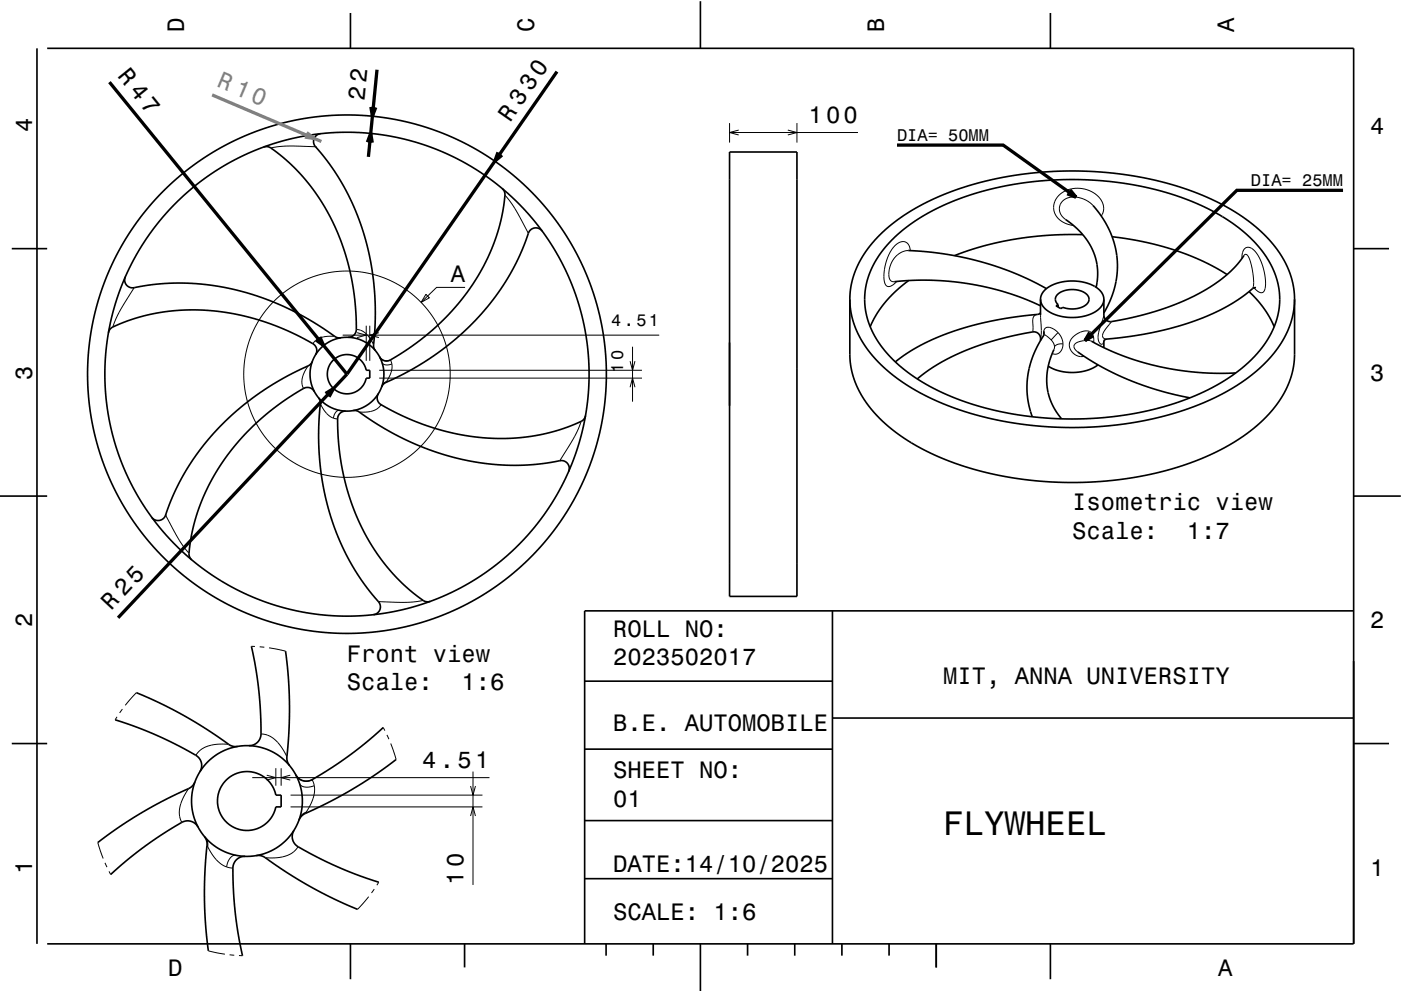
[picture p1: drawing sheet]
<svg xmlns="http://www.w3.org/2000/svg" width="297mm" height="210mm" viewBox="0 0 297 210" stroke-linecap="round" stroke-linejoin="round" font-family="sans-serif">
<g fill="none" stroke="#000" stroke-width=".35">
<path d="M7.8 10.3v190M10 10.3h277v190h-277M74.3 2.8v7.5M148.5 .3v10M222.7 2.8v7.5M55.9 31.2l.8-.1a21.2 21.2 0 0 1 5.6 4.3 47.8 47.8 0 0 1 13.2 34.9 1.67 1.67 0 0 1-1.7 1.3M68 28.4a1.67 1.67 0 0 0-1.1 2.7 53.4 53.4 0 0 1 12.5 39.3l-.2 3.1 .4 .9M106.5 40l.5 .7a21.4 21.4 0 0 1-1 6.9 47.8 47.8 0 0 1-23.6 28.9 1.66 1.66 0 0 1-1.9-.8M154.7 32.2h14.3v94.3h-14.3zM2.5 52.8h7.5M26.6 58.7a1.67 1.67 0 0 0 1.8 2.3 53.4 53.4 0 0 1 40.3 8.8l2.5 1.7 1 .2M115 49a1.67 1.67 0 0 0-3 .5 53.4 53.4 0 0 1-27.7 30.5l-2.7 1.3-.7 .8"/>
<path d="M189.2 50.8l2.1-1.9 2.2-1.6 2.5-1.6 2.5-1.4 6.1-2.6 6.7-1.9 6.9-1.2 7.7-.5 7.7 .3 7.3 .9 7.2 1.8 5.9 2.2 2.8 1.3 2.7 1.6 2.3 1.5 2.3 1.9 2.1 2 1.5 1.8 1.3 2 1.1 2.1 .7 2.1 .4 2.3 .1 2.2-.2 2-.7 2.7-1.3 2.6-1.8 2.7-2.2 2.4-2.8 2.4-2.9 2-3.9 2.1-4 1.7-4.5 1.5-4.4 1.1-4.5 .8-4.7 .5-4.4 .3-5-.1-5-.4-5.1-.7-4.6-1-4.3-1.3-3.9-1.5-3.9-1.9-3.4-2.1-3-2.3-2.4-2.3-2.1-2.6-1.4-2.5-1.1-3-.5-2.8 .1-2.8 .6-2.5 1.2-3 1.7-2.7zM189.6 59.8a58.8 58.8 0 0 1 31 5.1M192.5 53.1a65.4 65.4 0 0 1 29.4 8.1M192.6 59.5l-2.8 2.4-2.3 2.4-1.7 2.4-1.3 2.6M226 46.6a13.7 13.7 0 0 1 6.7 10.7v1.8l-.3 1.9M229.6 49.8l-7.5 .1-7.1 .9-6.5 1.4-6.1 2M231.7 43.6l2 2.6 1.5 2.6 1.1 2.9 .5 3 .1 3.1-.5 2.7-1 3.1-1.4 2.8M235.8 50.2l7.2 1.2 5.9 1.6 6.2 2.5 5.1 2.8M263.7 54.2a27.7 27.7 0 0 1-12.4 9.5 64.9 64.9 0 0 1-15.6 4.5M287 52.8h7.5M23 70.6l.3-.8a21.4 21.4 0 0 1 6.5-2.6 47.8 47.8 0 0 1 36.9 6 1.67 1.67 0 0 1 .2 2M66.2 76.7l-.4 .6a57.5 57.5 0 0 0-27.3 24.2l-1.7 3.4-1.7 4.4a1.67 1.67 0 0 1-2.9 .5"/>
<path d="M70.6 76.5a4.2 4.2 0 0 1 7 2.1h.8v1.6h-.8a4.2 4.2 0 0 1-6 2.9 4.2 4.2 0 0 1-1-6.6zM180.2 63.5l.2-2.5 .6-2.6 1.2-2.8 1.6-2.6 1.9-2.3 2.6-2.5 2.7-2.1 3.2-2 3.6-1.8 3.4-1.5 4.1-1.4 3.8-1 3.8-.8 4.6-.7 4.6-.5 5-.1 4.5 .1 4.5 .3 4.3 .6 4.8 1 4.3 1.2 3.6 1.2 3.7 1.5 3.7 2 2.9 1.8 2.9 2.1 2.6 2.5 1.9 2.3 1.7 2.8 1 2.3 .7 2.6 .3 2.9M180.2 63.5l.2 2.6 .6 2.6 1.2 2.8 1.7 2.5 1.8 2.2 2.4 2.4 3 2.3 2.7 1.7 3.5 1.9 3.8 1.6 3.9 1.4 4.5 1.2 3.7 .8 4.4 .6 4.7 .5 4.7 .1 4.8-.1 4.7-.4 4.3-.6 4-.8 4.6-1.3 3.8-1.3 3.5-1.4 3.7-1.9 3.4-2.2 2.7-2 2.3-2.3 2-2.4 1.6-2.5 1.1-2.5 .7-2.6 .3-2.9M180.2 63.5v12.2l.2 2 .5 2.2 1.1 2.7 1.8 3 2.2 2.7 2.7 2.4 3.1 2.3 3.9 2.4 4.5 2 4.9 1.8 4.8 1.2 5.2 1 5.9 .7 5.7 .3 6-.2 5.4-.5 4.8-.9 5.5-1.3 5.2-1.7 4.4-2 4.1-2.3 3.6-2.5 2.8-2.6 2.2-2.6 1.9-3 1.1-2.7 .5-2.1 .3-2.2v-12.3M220.6 63.5a4.1 4.1 0 0 0 3.3 3.3 9.8 9.8 0 0 0 9.3-1.5l.6-.9 .2-.9M220.6 63.5a4.1 4.1 0 0 1 3.4-3.4 9.6 9.6 0 0 1 9.3 1.6l.6 .9 .1 .9M220.6 66.4l-.3 .2a68.1 68.1 0 0 0-25.1 6.6l-3.1 1.9-2.3 1.7M220.6 72.3v-.5a1.41 1.41 0 0 0-1.6-1.4 53.9 53.9 0 0 0-23.1 8.9l-1.4 1.1M220.6 63.5v3.4M221.4 71l-1.7 2.9-1.2 3.3a17.7 17.7 0 0 0 .4 11.2M221.4 71h.1M223.5 74.2l-.8 1.9-.5 2.1-.3 2 .1 1.8a12.5 12.5 0 0 0 3.1 6.9"/>
<path d="M224.2 62.5a4.9 4.9 0 0 1 6.5 .3 1.62 1.62 0 0 1-1.1 2.3 5.8 5.8 0 0 1-4.2 .1l-.5 .3-1-.6 .4-.3a1.37 1.37 0 0 1-.1-2.1zM224.3 64.6v.6M228.5 74.7a59.9 59.9 0 0 0 23.8 9.7M231.4 72.4a57.2 57.2 0 0 0 30.6 6.7M232.8 77.4a10.1 10.1 0 0 1-10.6 .3M234 72.3v.1M234 63.5v3.4a1.41 1.41 0 0 0 1.7 1.3M234 72.3v1.5M235.7 68.2h.1M264.8 61.9l1.7 1.7 1.5 1.9 1.3 2 .9 1.8M266.3 61.1h-.5a42.5 42.5 0 0 1-18 8.7l-5.8 1.2-7.4 1-.6 .3M66.7 83.1a1.66 1.66 0 0 0-2.3-.7 47.9 47.9 0 0 0-23.3 28.8l-.5 2.3a14 14 0 0 0-.4 4.6l.5 .7"/>
<path d="M67.6 84.4l.3 .7a57.5 57.5 0 0 0 7.3 35.8l2.6 3.8 2.4 2.9a1.67 1.67 0 0 1-1 2.8M73.3 87.2a1.67 1.67 0 0 0-1.7 1.7 47.9 47.9 0 0 0 13.3 34.5l1.7 1.6a13.8 13.8 0 0 0 3.8 2.7l.8-.1M74.9 87.1l.8 .1a56.6 56.6 0 0 0 36.5 11.4l3.7-.4 2.8-.5a1.67 1.67 0 0 1 1.9 2.4M80.2 83.5a1.67 1.67 0 0 0 .6 2.4 47.9 47.9 0 0 0 36.5 5.7l2.2-.7a13.8 13.8 0 0 0 4.3-2l.3-.7M0 105.3h10M287 105.3h10M53.3 137.1l1.4 7.9 .6 8.1a11 11 0 0 1-.3 3.8 2.5 2.5 0 0 1-2.2 1.3M60.5 138.2l.6 5 .2 4.7 .1 4.7-.4 5.8a5.7 5.7 0 0 0 .2 3.8l.2 .2M176.5 129.6v70.7M287 129.6h-163v70.7M2.5 157.8h7.5M24.4 152.7l4 1.4 3.9 1.5 7.1 3.5a9.3 9.3 0 0 1 3 2 2.49 2.49 0 0 1 0 2.6"/>
<path d="M28.9 147l4.9 2.1 4.3 2.3 4.7 2.7 4.1 2.7a5 5 0 0 0 3.5 1.6M81.3 154.4l-6.1 5.1-6.7 4.6a10.9 10.9 0 0 1-3.5 1.6 2.51 2.51 0 0 1-2.3-1.3M124 144.5h52.5M124 158.9h52.5M176.5 152.3h110.5M287 157.8h7.5M41.3 165.9a3.3 3.3 0 0 1-2.4 1.9l-5.1 2.5-4.3 2.4-4.6 3-4.2 3.1M42 175.5a2.71 2.71 0 0 0-4.3-.5l-3.9 2.4-3.7 2.6-3.3 2.6-3.3 2.9M43.3 177.5l.1 .1a4.3 4.3 0 0 1 .3 3.4l-.3 4.9v5.4l.2 5.4 .6 5M47.9 165.5a6.3 6.3 0 0 1 10.6 3.2h1.1v2.5h-1.1a6.3 6.3 0 0 1-9.1 4.3 6.3 6.3 0 0 1-1.5-10zM62.3 176.2a2.71 2.71 0 0 0 1.7 3.9l4.1 2.2 4.1 1.9 3.7 1.5 4.4 1.5M84 161.1l-4.3 3.2-3.9 2.5-4.5 2.6-4.9 2.4a5 5 0 0 0-3 2.2"/>
<path d="M124 174.1h52.5M52 181.7a2.71 2.71 0 0 0-2.6 3.4l.1 4.6 .4 4.3 .7 4.7 .8 4.1M54.4 181.5a3.9 3.9 0 0 1 3 1.3l4.5 3 4.7 2.7 4.3 2.3 4.9 2.1M124 186.4h52.5M74.3 200.3v7.5M98.5 200.3v5M128.5 200.3v2.5M138.5 200.3v2.5M148.5 200.3v10M158.5 200.3v2.5M168.5 200.3v2.5M178.5 200.3v2.5"/>
<path d="M188.5 200.3v2.5M198.5 200.3v5M222.7 200.3v7.5"/>
<circle cx="73.6" cy="79.4" r="55"/>
<circle cx="73.6" cy="79.4" r="51.3"/>
<circle cx="73.6" cy="79.4" r="7.8"/>
<circle cx="52.4" cy="169.9" r="11.8"/>
</g>
<g fill="none" stroke="#000" stroke-width=".21">
<path d="M66.9 31.1l-6-.1-3.5 .4M66.9 31.1h.1M154.7 26.1v4.1M154.7 28.1h27.2M156.6 27.6l-1.9 .5 1.9 .5M167 27.6l2 .5-2 .5M169 26.1v4.1M107.1 41.4l2 2.8 2.9 5.3M112 49.5h.1M192.6 53.2a4.8 4.8 0 0 0-3.9 6.2l.4 .3 .5 .1M193 53.2a1.7 1.7 0 0 0-1.1-1.9 1.7 1.7 0 0 0-2 .7 9.4 9.4 0 0 0-2.2 8.3 1.04 1.04 0 0 0 1.8 0l.6-.6M231.7 43.6a4.8 4.8 0 0 0-6.4-1 2.5 2.5 0 0 0 .7 4"/>
<path d="M233.5 45.8a3.4 3.4 0 0 0-1.4-4.8 5.7 5.7 0 0 0-8.5 1.7 3.7 3.7 0 0 0 2.9 4.9l1.1 .3M263.3 54.8a1.97 1.97 0 0 1 1.3-2.3 3.1 3.1 0 0 1 2.4 2.1 9.6 9.6 0 0 1 1.1 7.1 .99 .99 0 0 1-1.8-.2l-.4-.4M263.7 54.2l.4-.2 .4 .2a11.7 11.7 0 0 1 1.1 7M28.4 61l-3.1 5.2-1.4 3.2M28.4 61h.1M65.3 77.6a4.6 4.6 0 0 0-1 4.7l.1 .1M66.3 72.9h.1M71 71.4a4.7 4.7 0 0 0-4.6 1.4l-.1 .1M72.6 71.1h67.2M75.6 69.9a3.9 3.9 0 0 1 3.3 2.7l.3 .5M75.7 70.6l1.9 .5-1.9 .5M77.6 69.1v7.5"/>
<path d="M78.4 69.1v7.5M80.3 70.6l-1.9 .5 1.9 .5M80.4 78.6h55.7M80.5 75.7a1.66 1.66 0 0 0 2.3 .7M81 76.9a1.62 1.62 0 0 0 2.1 .3M82.8 76.4l.3 .8M82.8 76.4h.1M83.1 77.2a5.4 5.4 0 0 1-1.2 3.8M90.3 62.4l.7 .8-1.7 1zM98.6 61h-6l-3.3 3.2M133.6 76.6l.5 2 .5-2M134.1 73.6v11.6"/>
<path d="M220 66.7a1.26 1.26 0 0 0-1 1.7v2M220.6 66.9a15.9 15.9 0 0 1 0 4.9M221.3 70.2a1.12 1.12 0 0 1 1.9-.5l1.1 .9M221.3 70.2l-.1 1M221.3 70.2l.1 .8M221.3 71.1l.5 .1 1.1 .9M222.9 72.1l.5 .8 .2 .7M223.6 73.6l-.1 .6M224.3 70.6l.8 1.1 .3 1.3M224.3 70.6l-1.4 1.5M225.4 73a1.75 1.75 0 0 1-2.3 2M225.4 73a1.72 1.72 0 0 0-1.8 .6"/>
<path d="M231.4 72.4a3.4 3.4 0 0 0-3.7 .9l.1 .7 .7 .7M231.9 72.7a1.79 1.79 0 0 0-1.6-2.5 3.5 3.5 0 0 0-3.6 3 2.62 2.62 0 0 0 3.1 2.4M234 66.9a15.8 15.8 0 0 0-1.1 5.2l.1 .5a.48 .48 0 0 0 .5 .4 .48 .48 0 0 0 .5-.5v-.2M235.7 68.2l-1.5 1.9a1.06 1.06 0 0 0 0 1.8h.5M64.4 82.4h.1M67.7 84.6l.3 .5v.7M67.9 85.6l.1 .2M68 85.8a5.6 5.6 0 0 0 2.7 2.9M70.7 88.7l.9 .2M72 87.1a1.61 1.61 0 0 0-1.3 1.6M80.4 80.2h55.7M80.8 85.9h.1"/>
<path d="M80.8 85.9a3.7 3.7 0 0 1-3.6 1.5h-1M81.9 81l-.6 .3-.3 .6M81.9 81l-.1 .2M118.7 97.7h.1M123.2 89.4l-1.3 3.2-3.2 5.1M133.6 82.2l.5-2 .5 2M35.1 109.3l2.9 5.3 2.1 2.8M35.1 109.3h.1M53.3 137.1h.1M53.3 137.1l.8 .1M55.1 137.2l.9 .1M57 137.4l3.5 .8"/>
<path d="M80.2 127.6h.1M89.7 127.4l-3.4 .4-6.1-.2M24.8 152.1l-.4 .6M26 150.4l-.6 .9M28.9 147l-2.3 2.6M48.5 157.9a7.7 7.7 0 0 0-6.5 1.7l-.5 .6M55.3 155.7a5.4 5.4 0 0 1 4.5 3.1l1 1.8M81.3 154.4l.3 .6M82 155.9l.5 .9M82.8 157.8l1.2 3.3M20.7 178.8l1.2 3.3M38.5 174.5h.1"/>
<path d="M40 167.3a7.7 7.7 0 0 0-1.8 6.5l.3 .7M41.5 160.2h.1M43.5 177.7a2.18 2.18 0 0 1 .5 1.9M43.9 179.3l.1 .3M44 179.6a8.3 8.3 0 0 0 4 4.3M53.5 165h50.3M56.6 164.5l1.9 .5-1.9 .5M58.5 163v3.7M59.6 163v3.7M61.5 164.5l-1.9 .5 1.9 .5M61.6 171.2h40.7M61.6 168.7h40.7"/>
<path d="M62.7 164.4a2.49 2.49 0 0 0 3.5 1M63.2 179.6a5.4 5.4 0 0 1-4.9 2.4h-2M63.2 179.6h.1M63.5 166.2a2.24 2.24 0 0 0 2.9 .6l.2-.1M64.9 172.3a2.21 2.21 0 0 0-1.4 1.4M64.9 172.3l-.2 .3M66.2 165.4l.4 1.3M66.2 165.4h.1M66.6 166.7a8 8 0 0 1-1.7 5.6M99.8 173.1l.5-1.9 .5 1.9M99.8 166.8l.5 1.9 .5-1.9M100.3 163.7v24.1"/>
<path d="M22.3 183.1l.4 .9M23.1 184.9l.4 .6M48 183.9l1.4 .3M50 181.5a2.42 2.42 0 0 0-2 2.4M78.2 190.2l-2.4 2.7M79.4 188.6l-.6 .9M80.3 187.2l-.4 .6M44.2 201.7l3.5 .7M48.7 202.6l1 .1M50.7 202.7l.7 .1"/>
<circle cx="73.6" cy="79.4" r="21.9"/>
</g>
<g fill="none" stroke="#000" stroke-width=".7" stroke-linecap="butt">
<path d="M23.2 17.4l50.4 62M79.9 14.8l-1.8 18.5M118.1 15.2l-44.5 64.2M77.9 30.2l.7-1.9 .3 2M78.6 22.7l.4 2 .7-1.9M105.6 32.3l-.7 1.9 1.5-1.3M190.2 30.8h22.5l15.4 11M226.9 40.3l1.2 1.5-1.8-.7M284.7 40.4h-22.5l-32.2 31.8M67.8 71.5l.8 1.8-1.6-1.2M73.6 79.4l-48.6 51.7M231 70.5l-1 1.7 1.8-.9"/>
<path d="M69 83.5l1.7-1.1-.9 1.8"/>
</g>
<path d="M45 20.1l23.1 9.9M65 28.1l1.6 1.3-2-.3" fill="none" stroke="#808080" stroke-width=".7" stroke-linecap="butt"/>
<text font-size="7.2" x="200" y="177.2">FLYWHEEL</text>
<g font-size="5.1">
<text x="24.8" y="16.2" transform="rotate(51 24.8 16.2)">R 47</text>
<text x="77.3" y="21.3" transform="rotate(-84 77.3 21.3)">22</text>
</g>
<g font-size="5">
<text x="39" y="6.8" transform="rotate(-90 39 6.8)">D</text>
<text x="113.2" y="6.8" transform="rotate(-90 113.2 6.8)">C</text>
<text x="187.4" y="6.8" transform="rotate(-90 187.4 6.8)">B</text>
<text x="261.6" y="6.8" transform="rotate(-90 261.6 6.8)">A</text>
<text x="6.8" y="28" transform="rotate(-90 6.8 28)">4</text>
<text x="108.2" y="26" transform="rotate(-55 108.2 26)">R 330</text>
<text x="171.4" y="26.1">100</text>
<text x="290.5" y="28.3">4</text>
<text x="95.6" y="59.8">A</text>
<text x="6.8" y="80.5" transform="rotate(-90 6.8 80.5)">3</text>
<text x="290.5" y="80.8">3</text>
<text x="227.3" y="108.2">Isometric view</text>
<text x="227.3" y="114.3">Scale:</text>
<text x="251.6" y="114.3">1:7</text>
<text x="23.6" y="129.7" transform="rotate(-47 23.6 129.7)">R 25</text>
<text x="6.8" y="133" transform="rotate(-90 6.8 133)">2</text>
<text x="130" y="135.1">ROLL NO:</text>
<text x="290.5" y="133.3">2</text>
<text x="73.6" y="140.4">Front view</text>
<text x="130" y="141.2">2023502017</text>
<text x="73.6" y="146.5">Scale:</text>
<text x="97.9" y="146.5">1:6</text>
<text x="200" y="145.1">MIT, ANNA UNIVERSITY</text>
<text x="130" y="155.1">B.E. AUTOMOBILE</text>
<text x="89.5" y="163">4.51</text>
<text x="130" y="165.1">SHEET NO:</text>
<text x="130" y="171.2">01</text>
<text x="6.8" y="185.5" transform="rotate(-90 6.8 185.5)">1</text>
<text x="130" y="185.1">DATE:14/10/2025</text>
<text x="290.5" y="185.8">1</text>
<text x="98.3" y="187.8" transform="rotate(-90 98.3 187.8)">10</text>
<text x="130" y="195.1">SCALE: 1:6</text>
<text x="35.7" y="207.1">D</text>
<text x="258.3" y="207.1">A</text>
</g>
<text font-size="5" fill="#808080" x="45.8" y="18.3" transform="rotate(23 45.8 18.3)">R 10</text>
<g font-size="3.6">
<text x="190.2" y="29.9">DIA= 50MM</text>
<text x="265.2" y="39.5">DIA= 25MM</text>
<text x="129.6" y="69.1">4.51</text>
<text x="132.1" y="79" transform="rotate(-90 132.1 79)">10</text>
</g>
</svg>
